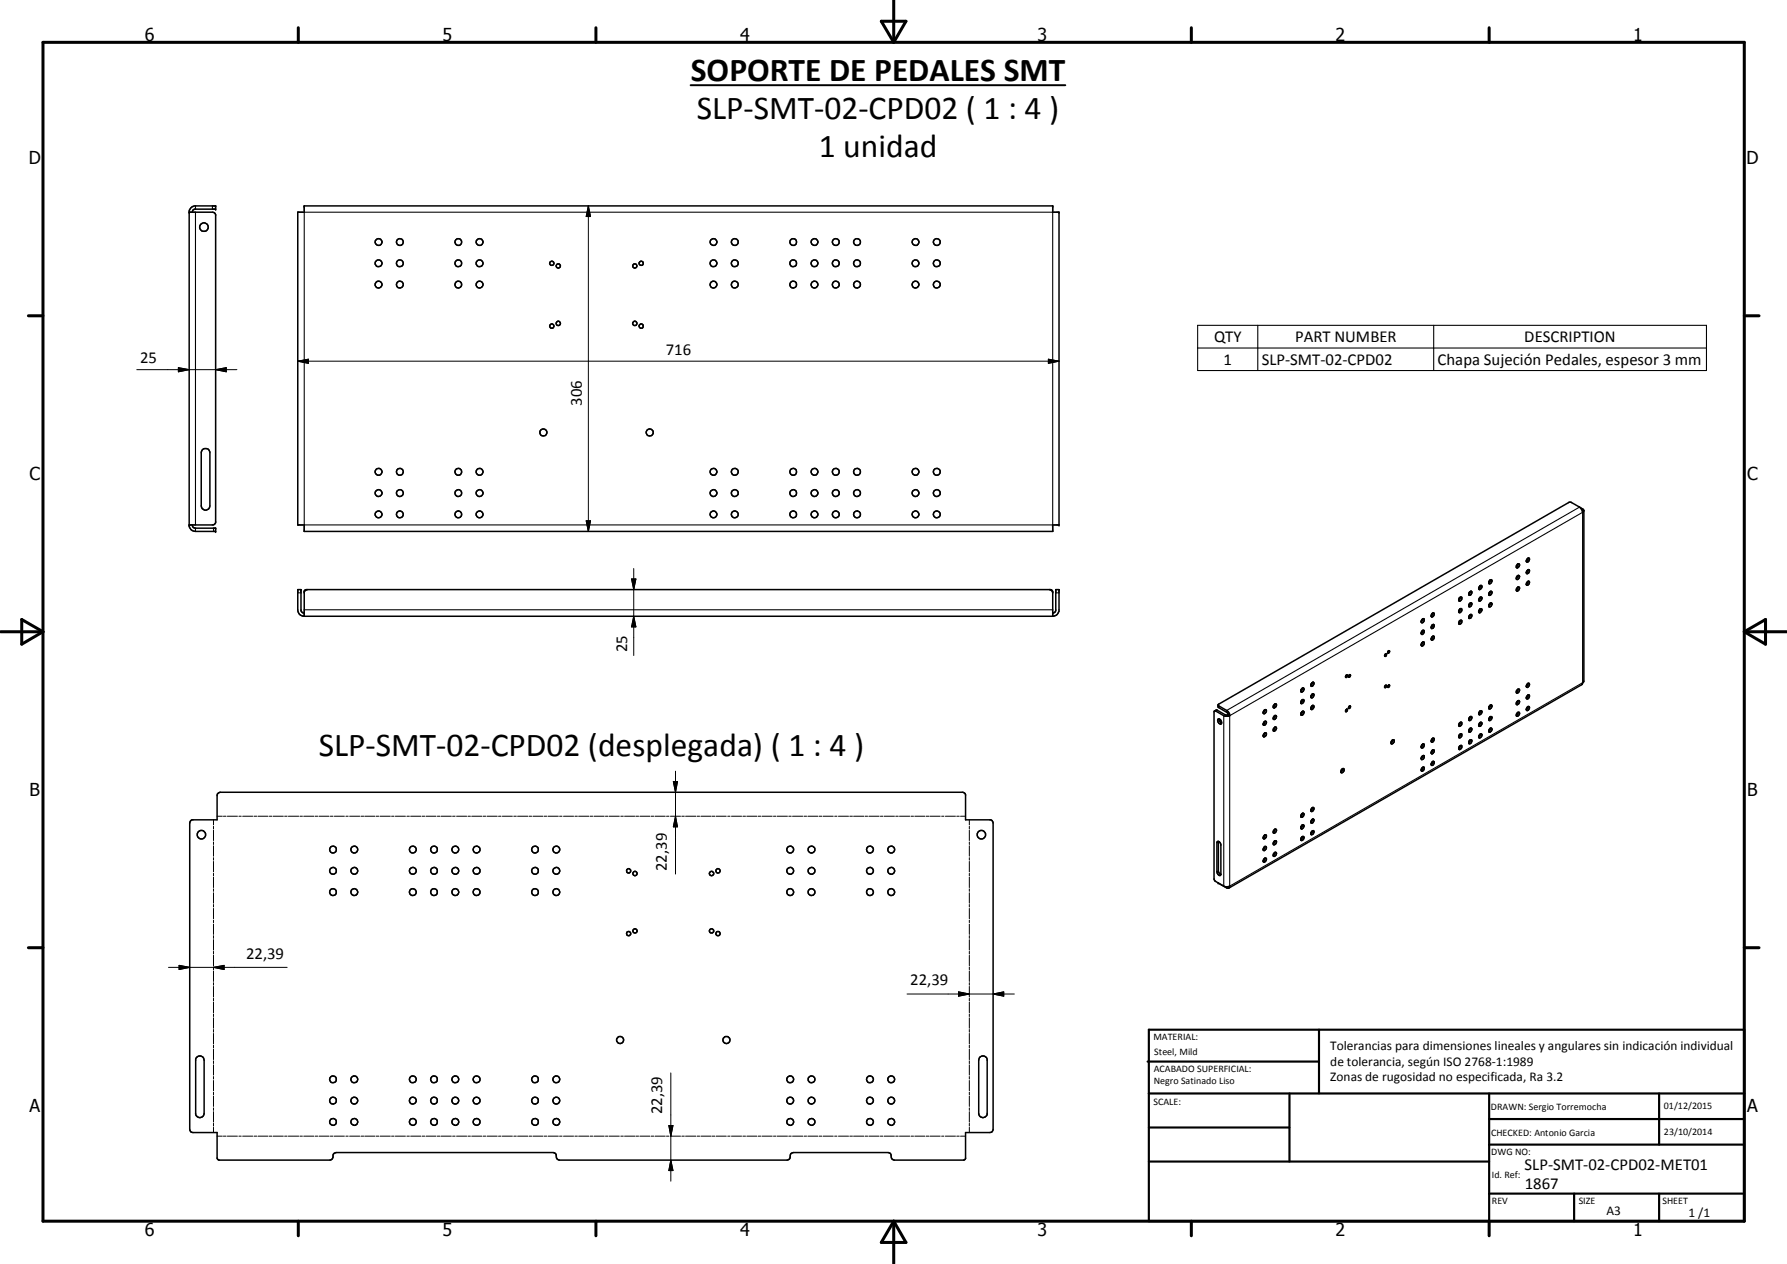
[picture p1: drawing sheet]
<svg xmlns="http://www.w3.org/2000/svg" width="420mm" height="297mm" viewBox="0 0 420 297" stroke-linecap="round" stroke-linejoin="round" font-family="sans-serif">
<g fill="none" stroke="#000" stroke-width=".35">
<path d="M44.5 49.9h5.4l.4 .1 .4 .4v72.4l-.5 .6h-5.7M45.2 49.9l.2-.6 .4-.2h4.9v-.7h-5l-.8 .4-.4 .8v74.1a1.49 1.49 0 0 0 1.5 1.2h4.7v-.8h-4.7l-.6-.2-.2-.5M70 49.9h1.5v-1.5h176v1.5h1.5v73.5h-1.5v1.5h-176v-1.5h-1.5zM47.6 105.7a1.03 1.03 0 0 1 1.1-.2 1.03 1.03 0 0 1 .6 .9v12.5a1.02 1.02 0 0 1-1 1 1.02 1.02 0 0 1-1-1v-12.5zM371.4 119.2l1 .7v40.2l-.3 .6-83.2 48M72.3 138.6l-.6 .2-.2 .3M246.7 138.6l.6 .2 .2 .5M345.5 139.2l.4-.3a.54 .54 0 0 1 .1 .7 .54 .54 0 0 1-.6 .3zM345.7 139l-.4 .7M347.9 137.7a.37 .37 0 0 1 .6 .2 .37 .37 0 0 1-.3 .5l-.3 .2-.2-.2zM348.1 137.6l-.4 .7M350.3 136.3l.4-.1a.52 .52 0 0 1 0 .7 .52 .52 0 0 1-.7 .1z"/>
<path d="M350.3 139.1a.34 .34 0 0 1 .5 0 .34 .34 0 0 1-.1 .5l-.3 .3h-.3v-.6zM350.4 136.3l-.4 .6M350.4 139l-.4 .7M356.7 135.4l.5-.1a.61 .61 0 0 1-.6 .8zM356.8 132.6l.4-.1a.6 .6 0 0 1-.1 .6 .6 .6 0 0 1-.5 .3l-.1-.4zM356.8 138a.34 .34 0 0 1 .5 .1 .34 .34 0 0 1-.1 .5l-.3 .3h-.3l-.1-.4zM356.9 135.3l-.4 .6M356.9 132.5l-.1 .4-.3 .3M356.9 138l-.1 .4-.3 .3M359.1 134l.3-.1a.54 .54 0 0 1 .1 .6 .54 .54 0 0 1-.6 .3l-.1-.3zM359.3 136.6l-.1 .4-.4 .3M359.3 136.6l-.5 .7"/>
<path d="M359.3 136.6h.1a.5 .5 0 0 1 .1 .6 .5 .5 0 0 1-.6 .2l-.1-.1M359.3 131.2l.1-.1 .2 .2-.2 .7-.5 .1-.1-.3M359.3 131.2l-.1 .4-.4 .3M359.3 133.9l-.1 .4-.4 .3M359.3 131.2l-.5 .6M372.4 120.1l-.3 .3-.2-.6-.5-.6-2-1.2h-.5l-82.4 47.5v.4l2.2 1.3 .4 1M71.5 144.8v-5.9l.5-.3h175l.3 .1 .2 .4v5.7M71.5 144.1l-.3-.1-.4-.5v-4.9h-.8v4.7a1.45 1.45 0 0 0 1.5 1.5M71.5 144.8h176M247.5 144.1l.6-.3 .1-.3v-4.9h.8v5a1.51 1.51 0 0 1-1.5 1.2M316.5 158.7l.1-.1a.28 .28 0 0 1 .2 .4 .28 .28 0 0 1-.4 .1zM317.1 159.1h.1"/>
<path d="M317.2 158.6l.2-.1a.33 .33 0 0 1 .1 .4 .33 .33 0 0 1-.4 .2zM325.7 153.7l.3 .1-.1 .3-.2 .2-.2-.2zM326.5 152.9h.1a.27 .27 0 0 1 .1 .4 .27 .27 0 0 1-.4 0zM334.3 145.6l.4-.2 .1 .1v.4a.38 .38 0 0 1-.2 .4 .38 .38 0 0 1-.5-.2zM334.3 151l.4-.2 .1 .1v.4a.38 .38 0 0 1-.2 .5 .38 .38 0 0 1-.5-.2zM334.3 148.3l.2-.2 .3 .1v.4l-.3 .4a.36 .36 0 0 1-.4-.2 .36 .36 0 0 1 .2-.5zM334.5 145.4l-.1 .4-.3 .3M334.5 148.1l-.1 .4-.3 .3M334.5 150.9l-.4 .7M336.6 147l.4-.3 .2 .2-.2 .7-.2 .1-.3-.1zM336.6 149.7l.4-.2a.54 .54 0 0 1 .1 .6 .54 .54 0 0 1-.5 .3zM336.8 144.1l.2-.1a.5 .5 0 0 1 .1 .7 .5 .5 0 0 1-.6 .2z"/>
<path d="M336.9 149.5l-.4 .7M336.9 144.1l-.4 .7M336.9 146.8l-.4 .7M343.1 143.3l.4-.3 .2 .1a.66 .66 0 0 1-.6 .9l-.1-.2zM343.1 140.5l.4-.2 .2 .1a.72 .72 0 0 1-.5 .9l-.2-.2zM343.1 146l.4-.2h.2l-.1 .6-.5 .3-.1-.1zM343.4 143l-.4 .8M343.4 140.3l-.4 .7M343.4 145.8l-.4 .7M345.5 141.9l.4-.3a.5 .5 0 0 1 .1 .7 .5 .5 0 0 1-.7 .2zM345.5 144.7l.2-.3a.47 .47 0 0 1 .4 .5 .47 .47 0 0 1-.5 .4l-.3-.1zM345.7 144.4l-.4 .7"/>
<path d="M345.7 141.7l-.4 .7M347.9 143.1l.4-.1a.64 .64 0 0 1-.5 1l-.1-.4zM347.9 140.4h.5a.57 .57 0 0 1-.1 .6 .57 .57 0 0 1-.6 .1zM348.1 143l-.1 .5-.3 .3M348.1 140.3l-.1 .5-.3 .2M350.3 141.8a.34 .34 0 0 1 .5 0 .34 .34 0 0 1-.1 .5l-.6 .3v-.5zM350.4 141.7l-.4 .7M285.6 167l2.3 1.3 1.2-.1M286.4 165.7l.1 .5 2 1.2 .2 .6M286.4 169h.1a.74 .74 0 0 1 .6 .4 .74 .74 0 0 1-.1 .8 .87 .87 0 0 1-.6-1.2zM286.7 169l.1 .5 .4 .4M288.7 168h-.6l-2.1-1.2-.6 .5v39.2l.3 .6 2 1.1 .6 .2 .8-.2v.3l-.4 .2h-.3l-2-1.2"/>
<path d="M288.7 168l.4 .2M297.3 169.6a.34 .34 0 0 1 .5 0 .34 .34 0 0 1-.2 .5l-.5 .3-.1-.3zM297.3 172.3l.2-.1a.48 .48 0 0 1 .2 .7 .48 .48 0 0 1-.7 .1zM297.3 166.9l.4-.1a.57 .57 0 0 1-.1 .7 .57 .57 0 0 1-.6 .1zM297.4 166.8l-.4 .7M297.4 169.5l-.4 .7M297.4 172.3l-.4 .6M299.6 165.5l.4-.1a.55 .55 0 0 1 0 .7 .55 .55 0 0 1-.6 .1zM299.6 168.2l.4-.1a.6 .6 0 0 1 0 .7 .6 .6 0 0 1-.6 .2v-.5zM299.6 171l.4-.1a.56 .56 0 0 1 0 .6 .56 .56 0 0 1-.6 .2zM299.8 170.9l-.4 .7M299.8 165.4l-.4 .7"/>
<path d="M299.8 168.1l-.4 .8M306.1 167.3l.3-.2a.48 .48 0 0 1 .1 .7 .48 .48 0 0 1-.7 .1zM306.1 164.5l.4-.1a.53 .53 0 0 1 0 .7 .53 .53 0 0 1-.7 .1zM306.1 161.8l.4-.1a.52 .52 0 0 1 0 .6 .52 .52 0 0 1-.7 .2zM306.2 164.4l-.1 .4-.3 .3M306.2 161.7l-.4 .7M306.2 167.2l-.4 .7M308.2 166.6l.1 .1M308.6 163.1a.47 .47 0 0 1 .4 .5 .47 .47 0 0 1-.5 .4l-.3-.3M308.6 165.8l-.3 .4-.1 .4M308.6 165.8h.2a.56 .56 0 0 1 0 .6 .56 .56 0 0 1-.5 .3M308.6 160.4a.39 .39 0 0 1 .4 .3 .39 .39 0 0 1-.3 .4l-.3 .2-.2-.3"/>
<path d="M308.6 165.8l-.4 .7M308.6 160.4l-.4 .6M308.6 163.1l-.4 .6M316.4 166.8l.3-.2a.38 .38 0 0 1 .1 .4 .38 .38 0 0 1-.4 .3zM317.1 166.5h.1M317.2 166l.1-.1a.28 .28 0 0 1 .2 .4 .28 .28 0 0 1-.4 .1zM325.7 161.1l.3-.1a.3 .3 0 0 1-.1 .4 .3 .3 0 0 1-.4 .1zM327.3 173.9l.3-.1a.55 .55 0 0 1 .1 .7 .55 .55 0 0 1-.6 .3v-.4zM327.5 173.9l-.4 .7M334.3 175l.5-.2a.64 .64 0 0 1-.3 .9l-.3 .1zM334.3 177.8l.4-.3 .1 .1-.1 .8-.4 .1-.2-.3zM334.5 174.9l-.4 .7"/>
<path d="M334.5 177.6l-.4 .7M336.6 173.7l.3-.2a.47 .47 0 0 1 .3 .5 .47 .47 0 0 1-.4 .4l-.3-.1zM336.6 176.4l.5-.2a.54 .54 0 0 1 0 .6 .54 .54 0 0 1-.6 .2zM336.6 179.2l.3-.3a.47 .47 0 0 1 .3 .6 .47 .47 0 0 1-.4 .4l-.3-.2zM336.9 173.5l-.2 .5-.2 .2M336.9 176.2l-.4 .7M336.9 178.9l-.4 .7M343.1 172.7l.3-.2h.3v.5l-.5 .4-.2-.1zM343.1 170l.4-.3 .2 .1a.72 .72 0 0 1-.5 .9l-.2-.1zM343.1 175.4l.4-.2 .2 .1a.72 .72 0 0 1-.6 .8l-.1-.1zM343.4 175.2l-.4 .7M343.4 169.8l-.2 .5-.2 .1"/>
<path d="M343.4 172.5l-.4 .7M345.5 174l.4-.2a.5 .5 0 0 1 .1 .7 .5 .5 0 0 1-.7 .2zM345.5 168.6l.2-.2a.47 .47 0 0 1 .4 .5 .47 .47 0 0 1-.5 .4l-.3-.1zM345.5 171.3l.2-.2a.5 .5 0 0 1 .4 .6 .5 .5 0 0 1-.6 .4l-.2-.2zM345.7 168.4l-.4 .7M345.7 171.1l-.4 .7M345.7 173.9l-.4 .6M347.9 167.1l.4-.1a.53 .53 0 0 1 0 .7 .53 .53 0 0 1-.6 .2zM347.9 169.8a.34 .34 0 0 1 .5 .1 .34 .34 0 0 1-.1 .5l-.5 .3-.1-.4zM347.9 172.6l.3-.1a.48 .48 0 0 1 .1 .6 .48 .48 0 0 1-.6 .2zM348.1 172.5l-.4 .7M348.1 167l-.4 .8"/>
<path d="M348.1 169.8l-.4 .7M350.2 171.3l.5-.2a.6 .6 0 0 1 0 .6 .6 .6 0 0 1-.6 .3zM350.3 165.8l.4-.1a.56 .56 0 0 1 0 .6 .56 .56 0 0 1-.7 .2zM350.3 168.5l.4-.1a.61 .61 0 0 1-.6 .9l-.1-.4zM350.4 165.7l-.1 .4-.3 .3M350.4 168.4l-.1 .4-.3 .3M350.4 171.1l-.1 .4-.3 .3M356.7 167.6l.5-.2a.6 .6 0 0 1-.1 .6 .6 .6 0 0 1-.5 .3zM356.8 164.8l.4-.2a.55 .55 0 0 1 0 .7 .55 .55 0 0 1-.7 .2zM356.8 162.1l.2-.2a.49 .49 0 0 1 .3 .6 .49 .49 0 0 1-.5 .4l-.3-.2zM356.9 167.4l-.4 .7M356.9 162l-.4 .6"/>
<path d="M356.9 164.7l-.1 .4-.3 .3M359.1 166.1l.2-.1a.47 .47 0 0 1 .3 .6 .47 .47 0 0 1-.5 .4l-.3-.3zM359.3 160.6h.2a.54 .54 0 0 1 0 .6 .54 .54 0 0 1-.6 .2l-.1-.1M359.3 163.3a.47 .47 0 0 1 .3 .5 .47 .47 0 0 1-.5 .5l-.3-.3M359.3 160.6l-.1 .4-.4 .3M359.3 163.3l-.1 .4-.4 .3M359.3 166l-.1 .5-.4 .3M359.3 163.3l-.5 .7M359.3 160.6l-.5 .7M44.8 192.9l.4-.2h5.8v-5.8l.3-.5 .5-.2h174.7l.5 .5v6h5.9l.4 .2 .2 .5v72l-.2 .5-.6 .2h-5.7v6.1l-.3 .4h-16.4a.93 .93 0 0 1-.8-1.2l-.2-.3-.5-.3h-22.2a1.17 1.17 0 0 0-.9 1.4l-.6 .4h-53.5a.93 .93 0 0 1-.8-1.2l-.2-.3-.5-.3h-51l-.6 .3-.3 1.1-.7 .4h-25.9l-.3-.1-.3-.4v-6h-5.6l-.6-.2-.2-.5v-72zM286.2 197.8h.5l.4 .6v7.1a.54 .54 0 0 1-.7 .1 .54 .54 0 0 1-.2-.6zM286.5 197.7v6.9v.4l.6 .5"/>
<path d="M297.2 199.1l.2-.2 .3 .1a.59 .59 0 0 1-.7 .8zM297.3 196.3h.4a.57 .57 0 0 1-.1 .6 .57 .57 0 0 1-.6 .1zM297.4 196.2l-.1 .4-.3 .3M297.4 198.9l-.1 .4-.3 .3M299.6 194.9a.34 .34 0 0 1 .5 .1 .34 .34 0 0 1-.1 .5l-.2 .2h-.4v-.3zM299.6 197.7l.3-.1a.49 .49 0 0 1 .2 .5 .49 .49 0 0 1-.5 .4l-.2-.1zM299.8 194.9l-.4 .7M299.8 197.6l-.4 .7M306 196.8l.5-.2a.53 .53 0 0 1 0 .6 .53 .53 0 0 1-.7 .2zM306.1 191.2l.4-.1a.61 .61 0 0 1-.6 .9l-.1-.4zM306.1 193.9l.4-.1a.61 .61 0 0 1-.6 .9l-.1-.3zM306.2 196.6l-.4 .7"/>
<path d="M306.2 191.1l-.1 .5-.3 .2M306.2 193.8l-.1 .5-.3 .3M308.5 192.6l.3-.1 .1 .3-.2 .5-.4 .1-.1-.2zM308.5 189.9l.2-.2a.5 .5 0 0 1 .1 .7 .5 .5 0 0 1-.6 .2zM308.5 195.3l.2-.1a.54 .54 0 0 1 .1 .6 .54 .54 0 0 1-.5 .3l-.1-.2zM308.6 189.8l-.4 .7M308.6 192.5l-.4 .7M308.6 195.2l-.4 .7M315.5 180.7l.3-.1 .2 .1a.72 .72 0 0 1-.6 .9l-.2-.2zM315.7 180.6l-.2 .6-.3 .2M334.3 180.5l.4-.2h.1a.76 .76 0 0 1-.4 .9l-.3-.2zM334.5 180.3l-.1 .4-.3 .3"/>
<path d="M297.3 201.8l.4-.1a.57 .57 0 0 1-.1 .6 .57 .57 0 0 1-.6 .2zM297.4 201.7l-.4 .7M299.6 200.4l.4-.1a.53 .53 0 0 1 0 .7 .53 .53 0 0 1-.6 .1zM299.8 200.3l-.4 .7M46.3 248.5a1.01 1.01 0 0 1 1.1-.3 1.01 1.01 0 0 1 .6 1v12.5a1.02 1.02 0 0 1-.9 .9 1.02 1.02 0 0 1-1.1-.7v-13zM230.4 248.5a1.04 1.04 0 0 1 1.7 .4v13a1.01 1.01 0 0 1-1.1 .7 1.01 1.01 0 0 1-.9-.9v-12.5z"/>
<circle cx="48" cy="53.4" r="1"/>
<circle cx="89" cy="56.9" r=".82"/>
<circle cx="94" cy="56.9" r=".8"/>
<circle cx="107.8" cy="56.9" r=".79"/>
<circle cx="112.7" cy="56.9" r=".82"/>
<circle cx="167.8" cy="56.9" r=".79"/>
<circle cx="172.8" cy="56.9" r=".8"/>
<circle cx="186.5" cy="56.9" r=".79"/>
<circle cx="191.5" cy="56.9" r=".79"/>
<circle cx="196.5" cy="56.9" r=".8"/>
<circle cx="201.5" cy="56.9" r=".8"/>
<circle cx="215.3" cy="56.9" r=".79"/>
<circle cx="220.3" cy="56.9" r=".8"/>
<circle cx="89" cy="61.9" r=".81"/>
<circle cx="89" cy="66.9" r=".81"/>
<circle cx="94" cy="61.9" r=".81"/>
<circle cx="94" cy="66.9" r=".8"/>
<circle cx="107.7" cy="66.9" r=".79"/>
<circle cx="107.8" cy="61.9" r=".78"/>
<circle cx="112.7" cy="61.9" r=".81"/>
<circle cx="112.8" cy="66.9" r=".81"/>
<circle cx="129.7" cy="76.6" r=".51"/>
<circle cx="129.7" cy="61.9" r=".5"/>
<circle cx="131.3" cy="76" r=".5"/>
<circle cx="131.3" cy="62.5" r=".49"/>
<circle cx="149.3" cy="62.5" r=".49"/>
<circle cx="149.3" cy="76" r=".51"/>
<circle cx="150.8" cy="76.6" r=".51"/>
<circle cx="150.8" cy="61.9" r=".5"/>
<circle cx="167.7" cy="66.9" r=".8"/>
<circle cx="167.8" cy="61.9" r=".8"/>
<circle cx="172.8" cy="66.9" r=".81"/>
<circle cx="172.8" cy="61.9" r=".8"/>
<circle cx="186.5" cy="66.9" r=".79"/>
<circle cx="186.5" cy="61.9" r=".79"/>
<circle cx="191.5" cy="66.9" r=".8"/>
<circle cx="191.5" cy="61.9" r=".8"/>
<circle cx="196.5" cy="61.9" r=".8"/>
<circle cx="196.5" cy="66.9" r=".81"/>
<circle cx="201.5" cy="66.9" r=".81"/>
<circle cx="201.5" cy="61.9" r=".8"/>
<circle cx="215.2" cy="66.9" r=".8"/>
<circle cx="215.3" cy="61.9" r=".8"/>
<circle cx="220.3" cy="66.9" r=".81"/>
<circle cx="220.3" cy="61.9" r=".8"/>
<circle cx="89" cy="110.9" r=".81"/>
<circle cx="89" cy="115.9" r=".81"/>
<circle cx="94" cy="110.9" r=".81"/>
<circle cx="94" cy="115.9" r=".8"/>
<circle cx="107.7" cy="110.9" r=".79"/>
<circle cx="107.8" cy="115.9" r=".79"/>
<circle cx="112.7" cy="110.9" r=".81"/>
<circle cx="112.7" cy="115.9" r=".81"/>
<circle cx="127.7" cy="101.6" r=".84"/>
<circle cx="152.8" cy="101.6" r=".83"/>
<circle cx="167.8" cy="110.9" r=".81"/>
<circle cx="167.8" cy="115.9" r=".8"/>
<circle cx="172.8" cy="110.9" r=".81"/>
<circle cx="172.8" cy="115.9" r=".8"/>
<circle cx="186.5" cy="110.9" r=".79"/>
<circle cx="186.5" cy="115.9" r=".79"/>
<circle cx="191.5" cy="110.9" r=".81"/>
<circle cx="191.5" cy="115.9" r=".8"/>
<circle cx="196.5" cy="110.9" r=".81"/>
<circle cx="196.5" cy="115.9" r=".8"/>
<circle cx="201.5" cy="110.9" r=".81"/>
<circle cx="201.5" cy="115.9" r=".8"/>
<circle cx="215.3" cy="110.9" r=".81"/>
<circle cx="215.3" cy="115.9" r=".8"/>
<circle cx="220.3" cy="110.9" r=".81"/>
<circle cx="220.3" cy="115.9" r=".8"/>
<circle cx="89" cy="120.9" r=".8"/>
<circle cx="94" cy="120.9" r=".81"/>
<circle cx="107.7" cy="120.9" r=".79"/>
<circle cx="112.7" cy="120.9" r=".81"/>
<circle cx="167.7" cy="120.9" r=".8"/>
<circle cx="172.8" cy="120.9" r=".81"/>
<circle cx="186.5" cy="120.9" r=".79"/>
<circle cx="191.5" cy="120.9" r=".79"/>
<circle cx="196.5" cy="120.9" r=".8"/>
<circle cx="201.5" cy="120.9" r=".8"/>
<circle cx="215.3" cy="120.9" r=".8"/>
<circle cx="220.3" cy="120.9" r=".81"/>
<circle cx="326.5" cy="161.3" r=".25"/>
<circle cx="47.4" cy="196.2" r="1"/>
<circle cx="78.3" cy="199.7" r=".8"/>
<circle cx="83.3" cy="199.6" r=".81"/>
<circle cx="97.1" cy="199.6" r=".81"/>
<circle cx="102.1" cy="199.6" r=".81"/>
<circle cx="107.1" cy="199.6" r=".81"/>
<circle cx="112" cy="199.6" r=".81"/>
<circle cx="125.8" cy="199.7" r=".8"/>
<circle cx="130.8" cy="199.6" r=".8"/>
<circle cx="185.8" cy="199.6" r=".81"/>
<circle cx="190.8" cy="199.6" r=".8"/>
<circle cx="204.5" cy="199.6" r=".79"/>
<circle cx="209.6" cy="199.6" r=".8"/>
<circle cx="230.7" cy="196.2" r="1"/>
<circle cx="78.3" cy="204.7" r=".79"/>
<circle cx="78.3" cy="209.6" r=".8"/>
<circle cx="83.3" cy="209.6" r=".81"/>
<circle cx="83.3" cy="204.6" r=".8"/>
<circle cx="97.1" cy="209.6" r=".81"/>
<circle cx="97.1" cy="204.6" r=".79"/>
<circle cx="102" cy="204.7" r=".79"/>
<circle cx="102" cy="209.6" r=".8"/>
<circle cx="107" cy="209.6" r=".81"/>
<circle cx="107.1" cy="204.6" r=".8"/>
<circle cx="112.1" cy="209.7" r=".8"/>
<circle cx="112.1" cy="204.6" r=".79"/>
<circle cx="125.8" cy="209.7" r=".79"/>
<circle cx="125.8" cy="204.7" r=".79"/>
<circle cx="130.8" cy="209.6" r=".81"/>
<circle cx="130.8" cy="204.6" r=".8"/>
<circle cx="147.8" cy="219.4" r=".51"/>
<circle cx="147.8" cy="204.7" r=".5"/>
<circle cx="149.3" cy="205.3" r=".51"/>
<circle cx="149.3" cy="218.8" r=".5"/>
<circle cx="167.3" cy="218.8" r=".49"/>
<circle cx="167.3" cy="205.3" r=".52"/>
<circle cx="168.8" cy="204.6" r=".51"/>
<circle cx="168.8" cy="219.4" r=".5"/>
<circle cx="185.8" cy="209.6" r=".81"/>
<circle cx="185.8" cy="204.6" r=".8"/>
<circle cx="190.8" cy="209.6" r=".81"/>
<circle cx="190.8" cy="204.6" r=".8"/>
<circle cx="204.5" cy="204.6" r=".79"/>
<circle cx="204.5" cy="209.6" r=".8"/>
<circle cx="209.5" cy="209.6" r=".81"/>
<circle cx="209.5" cy="204.6" r=".81"/>
<circle cx="78.3" cy="258.6" r=".8"/>
<circle cx="78.3" cy="253.6" r=".79"/>
<circle cx="83.3" cy="253.7" r=".81"/>
<circle cx="83.3" cy="258.6" r=".8"/>
<circle cx="97.1" cy="258.7" r=".81"/>
<circle cx="97.1" cy="253.7" r=".81"/>
<circle cx="102" cy="258.6" r=".8"/>
<circle cx="102" cy="253.6" r=".79"/>
<circle cx="107.1" cy="258.6" r=".8"/>
<circle cx="107.1" cy="253.7" r=".81"/>
<circle cx="112" cy="258.7" r=".81"/>
<circle cx="112.1" cy="253.6" r=".8"/>
<circle cx="125.8" cy="258.6" r=".8"/>
<circle cx="125.8" cy="253.7" r=".79"/>
<circle cx="130.8" cy="253.6" r=".8"/>
<circle cx="130.8" cy="258.6" r=".8"/>
<circle cx="145.8" cy="244.4" r=".83"/>
<circle cx="170.8" cy="244.4" r=".83"/>
<circle cx="185.8" cy="258.6" r=".8"/>
<circle cx="185.8" cy="253.6" r=".81"/>
<circle cx="190.8" cy="253.6" r=".8"/>
<circle cx="190.8" cy="258.6" r=".8"/>
<circle cx="204.5" cy="253.7" r=".81"/>
<circle cx="204.6" cy="258.6" r=".8"/>
<circle cx="209.5" cy="258.6" r=".8"/>
<circle cx="209.5" cy="253.7" r=".81"/>
<circle cx="78.3" cy="263.6" r=".78"/>
<circle cx="83.3" cy="263.7" r=".8"/>
<circle cx="97.1" cy="263.6" r=".8"/>
<circle cx="102.1" cy="263.7" r=".8"/>
<circle cx="107.1" cy="263.6" r=".79"/>
<circle cx="112.1" cy="263.7" r=".8"/>
<circle cx="125.8" cy="263.6" r=".78"/>
<circle cx="130.8" cy="263.7" r=".8"/>
<circle cx="185.8" cy="263.6" r=".79"/>
<circle cx="190.8" cy="263.7" r=".81"/>
<circle cx="204.5" cy="263.7" r=".79"/>
<circle cx="209.6" cy="263.7" r=".8"/>
</g>
<g fill="none" stroke="#000" stroke-width=".25">
<path d="M46 48.4v.7M46 49.9v73.5M49.9 48.4v.7M71.5 49.9h176v73.5h-176zM281.6 76.5h119.6v10.6h-119.6zM295.7 76.5v10.6M337.1 76.5v10.6M281.6 81.8h119.6M371.4 119.2l-83 47.8v.4M46 124.1v.8M50.2 124.1v.8M70 139.3h.8"/>
<path d="M248.2 139.3h.8M71.5 143.3h176M286.2 166.9l-.4 .2M286.5 165.9v.4M287.7 168.2v40M289.1 168.2l83-47.8v40l-83 47.8zM286.5 197.9l-.4 .1M286.4 207.5h.1M286.5 204.6l-.4 .3M288.4 208.4v.3"/>
</g>
<g fill="#000">
<circle cx="44.5" cy="49.9" r=".18"/>
<circle cx="50.7" cy="48.4" r=".18"/>
<circle cx="50.7" cy="49.1" r=".18"/>
<circle cx="71.5" cy="48.4" r=".18"/>
<circle cx="247.5" cy="48.4" r=".18"/>
<circle cx="249" cy="49.9" r=".18"/>
<circle cx="44.5" cy="123.4" r=".18"/>
<circle cx="50.7" cy="124.1" r=".18"/>
<circle cx="50.7" cy="124.9" r=".18"/>
<circle cx="249" cy="123.4" r=".18"/>
</g>
<path d="M162.4 20h88.1" fill="none" stroke="#000" stroke-width=".46"/>
<g fill="none" stroke="#000" stroke-width=".24">
<path d="M138.3 48.4l.5 2.5h-1zM138.3 48.4v76.5M32.2 86.9h23.5M41.9 86.4l2.6 .5-2.6 .5zM50.7 86.9l2.5-.5v1zM70 84.9l2.5-.5v1zM70 84.9h179M246.5 84.4l2.5 .5-2.5 .5zM137.8 122.4h1l-.5 2.5zM148.5 136.1h1l-.5 2.5zM149 133.6v20.5M149 144.8l.5 2.5h-1z"/>
<path d="M50.2 192.7v1.1M50.2 194.2v.6M50.2 195.1v2.4M50.2 197.9v.6M50.2 198.8v2.4M51 191.8h1.3M52.5 191.8h.7M53.5 191.8h2.3M56.2 191.8h.5M57.1 191.8h2.3M59.7 191.8h.7M60.7 191.8h2.3"/>
<path d="M63.3 191.8h.6M64.2 191.8h2.4M66.9 191.8h.6M67.8 191.8h2.4M70.5 191.8h.6M71.4 191.8h2.4M74.1 191.8h.6M75 191.8h2.4M77.7 191.8h.6M78.6 191.8h2.4M81.3 191.8h.6M82.2 191.8h2.4"/>
<path d="M84.9 191.8h.6M85.8 191.8h2.4M88.5 191.8h.6M89.4 191.8h2.4M92.1 191.8h.6M93 191.8h2.3M95.7 191.8h.6M96.6 191.8h2.4M99.3 191.8h.6M100.1 191.8h2.4M102.8 191.8h.7M103.7 191.8h2.4"/>
<path d="M106.4 191.8h.6M107.3 191.8h2.4M110 191.8h.6M110.9 191.8h2.4M113.6 191.8h.6M114.5 191.8h2.4M117.2 191.8h.6M118.1 191.8h2.4M120.8 191.8h.6M121.7 191.8h2.4M124.4 191.8h.6M125.3 191.8h2.4"/>
<path d="M128 191.8h.6M128.9 191.8h2.4M131.6 191.8h.6M132.5 191.8h2.4M135.2 191.8h.6M136 191.8h2.5M138.8 191.8h.5M139.6 191.8h2.5M142.4 191.8h.5M143.2 191.8h2.4M146 191.8h.5M146.8 191.8h2.5"/>
<path d="M149.5 191.8h.6M150.4 191.8h2.4M153.1 191.8h.6M154 191.8h2.4M156.7 191.8h.6M157.6 191.8h2.4M158.3 183.7h1l-.5 2.5zM158.8 191.8l.5 2.5h-1zM158.8 181.2v24.2M160.3 191.8h.6M161.2 191.8h2.4M163.9 191.8h.6"/>
<path d="M164.8 191.8h2.4M167.5 191.8h.6M168.4 191.8h2.4M171.1 191.8h.6M172 191.8h2.4M174.7 191.8h.6M175.6 191.8h2.4M178.3 191.8h.5M179.1 191.8h2.5M181.9 191.8h.5M182.7 191.8h2.5M185.5 191.8h.5"/>
<path d="M186.3 191.8h2.5M189 191.8h.6M189.9 191.8h2.4M192.6 191.8h.6M193.5 191.8h2.4M196.2 191.8h.6M197.1 191.8h2.4M199.8 191.8h.6M200.7 191.8h2.4M203.4 191.8h.6M204.3 191.8h2.4M207 191.8h.6"/>
<path d="M207.9 191.8h2.4M210.6 191.8h.6M211.5 191.8h2.4M214.2 191.8h.6M215.1 191.8h2.4M217.8 191.8h.6M218.6 191.8h2.5M221.4 191.8h.5M222.3 191.8h2.4M224.9 191.8h.6M225.8 191.8h1.2M227.9 192.7v1.1"/>
<path d="M227.9 194.2v.6M227.9 195.1v2.4M227.9 197.9v.6M227.9 198.8v2.4M50.2 201.5v.6M50.2 202.4v2.5M50.2 205.2v.6M50.2 206.1v2.5M50.2 208.9v.6M50.2 209.8v2.5M50.2 212.6v.5M50.2 213.5v2.4"/>
<path d="M50.2 216.2v.6M50.2 217.2v2.4M50.2 219.9v.6M227.9 201.5v.6M227.9 202.4v2.5M227.9 205.2v.6M227.9 206.1v2.5M227.9 208.9v.6M227.9 209.8v2.5M227.9 212.6v.5M227.9 213.5v2.4M227.9 216.2v.6"/>
<path d="M227.9 217.2v2.4M227.9 219.9v.6M39.6 227.3h27.9M42.1 226.9l2.5 .4-2.5 .5zM50.2 227.3l2.5-.4v.9zM50.2 220.8v2.5M50.2 223.6v.6M50.2 224.5v2.4M50.2 227.2v.7M50.2 228.2v2.4M50.2 230.9v.6M50.2 231.8v2.5"/>
<path d="M50.2 234.6v.6M50.2 235.5v2.5M50.2 238.3v.6M50.2 239.2v2.4M213.3 233.6h25.2M225.4 233.1l2.5 .5-2.5 .5zM227.9 220.8v2.5M227.9 223.6v.6M227.9 224.5v2.4M227.9 227.2v.7M227.9 228.2v2.4M227.9 230.9v.6"/>
<path d="M227.9 231.8v2.5M227.9 234.6v.6M227.9 235.5v2.5M227.9 238.3v.6M227.9 239.2v2.4M233.5 233.6l2.5-.5v1zM50.2 241.9v.7M50.2 242.9v2.4M50.2 245.6v.7M50.2 246.5v2.5M50.2 249.3v.6M50.2 250.2v2.4"/>
<path d="M50.2 253v.6M50.2 253.9v2.4M50.2 256.7v.6M50.2 257.6v2.4M157.7 252.1v25.5M227.9 241.9v.7M227.9 242.9v2.4M227.9 245.6v.7M227.9 246.5v2.5M227.9 249.3v.6M227.9 250.2v2.4M227.9 253v.6"/>
<path d="M227.9 253.9v2.4M227.9 256.7v.6M227.9 257.6v2.4M50.2 260.3v.6M50.2 261.2v2.5M50.2 264v.6M50.2 264.9v1.2M51 267h1.3M52.5 267h.7M53.5 267h2.3M56.2 267h.5M57.1 267h2.3"/>
<path d="M59.7 267h.7M60.7 267h2.3M63.3 267h.6M64.2 267h2.4M66.9 267h.6M67.8 267h2.4M70.5 267h.6M71.4 267h2.4M74.1 267h.6M75 267h2.4M77.7 267h.6M78.6 267h2.4"/>
<path d="M81.3 267h.6M82.2 267h2.4M84.9 267h.6M85.8 267h2.4M88.5 267h.6M89.4 267h2.4M92.1 267h.6M93 267h2.3M95.7 267h.6M96.6 267h2.4M99.3 267h.6M100.1 267h2.4"/>
<path d="M102.8 267h.7M103.7 267h2.4M106.4 267h.6M107.3 267h2.4M110 267h.6M110.9 267h2.4M113.6 267h.6M114.5 267h2.4M117.2 267h.6M118.1 267h2.4M120.8 267h.6M121.7 267h2.4"/>
<path d="M124.4 267h.6M125.3 267h2.4M128 267h.6M128.9 267h2.4M131.6 267h.6M132.5 267h2.4M135.2 267h.6M136 267h2.5M138.8 267h.5M139.6 267h2.5M142.4 267h.5M143.2 267h2.4"/>
<path d="M146 267h.5M146.8 267h2.5M149.5 267h.6M150.4 267h2.4M153.1 267h.6M154 267h2.4M156.7 267h.6M157.3 264.5h.9l-.5 2.5zM157.6 267h2.4M157.7 272.6l.5 2.5h-.9zM160.3 267h.6M161.2 267h2.4"/>
<path d="M163.9 267h.6M164.8 267h2.4M167.5 267h.6M168.4 267h2.4M171.1 267h.6M172 267h2.4M174.7 267h.6M175.6 267h2.4M178.3 267h.5M179.1 267h2.5M181.9 267h.5M182.7 267h2.5"/>
<path d="M185.5 267h.5M186.3 267h2.5M189 267h.6M189.9 267h2.4M192.6 267h.6M193.5 267h2.4M196.2 267h.6M197.1 267h2.4M199.8 267h.6M200.7 267h2.4M203.4 267h.6M204.3 267h2.4"/>
<path d="M207 267h.6M207.9 267h2.4M210.6 267h.6M211.5 267h2.4M214.2 267h.6M215.1 267h2.4M217.8 267h.6M218.6 267h2.5M221.4 267h.5M222.3 267h2.4M224.9 267h.6M225.8 267h1.2"/>
<path d="M227.9 260.3v.6M227.9 261.2v2.5M227.9 264v.6M227.9 264.9v1.2"/>
</g>
<g fill="none" stroke="#000" stroke-width=".71">
<path d="M10.1 9.9h400v277.1h-400zM70.1 6.5v3.4M140.1 6.5v3.4M207.2 5h5.8l-2.9 4.9zM210.1 0v9.9M280.1 6.5v3.4M350.1 6.5v3.4M6.7 74.2h3.4M410.1 74.2h3.5M.1 148.5h10M5.1 145.6l5 2.9-5 2.9zM410.1 148.5h10"/>
<path d="M410.1 148.5l5-2.9v5.8zM6.7 222.7h3.4M410.1 222.7h3.5M70.1 287v3.4M140.1 287v3.4M210.1 287v10M210.1 287l2.9 5h-5.8zM280.1 287v3.4M350.1 287v3.4"/>
</g>
<g fill="none" stroke="#000" stroke-width=".51">
<path d="M269.8 249.5h40.3M270.1 242h140v45h-140zM270.1 257h140M303.2 257v16M310.1 242v15M350.1 257v30M390.1 257v12M270.1 265h33.1M270.1 273h80M350.1 269h60M350.1 263h60M350.1 280.5h60"/>
<path d="M370.1 280.5v6.5M390.1 280.5v6.5"/>
</g>
<g fill="#000">
<path d="M138.3 48.4l.5 2.5h-1zM41.9 86.4l2.6 .5-2.6 .5zM50.7 86.9l2.5-.5v1zM70 84.9l2.5-.5v1zM246.5 84.4l2.5 .5-2.5 .5zM137.8 122.4h1l-.5 2.5zM148.5 136.1h1l-.5 2.5zM149 144.8l.5 2.5h-1zM158.3 183.7h1l-.5 2.5zM158.8 191.8l.5 2.5h-1zM42.1 226.9l2.5 .4-2.5 .5zM50.2 227.3l2.5-.4v.9z"/>
<path d="M225.4 233.1l2.5 .5-2.5 .5zM233.5 233.6l2.5-.5v1zM157.3 264.5h.9l-.5 2.5zM157.7 272.6l.5 2.5h-.9z"/>
</g>
<g font-size="7.9">
<text x="162.4" y="19">SOPORTE DE PEDALES SMT</text>
<text x="163.8" y="27.9">SLP-SMT-02-CPD02 ( 1 : 4 )</text>
<text x="192.5" y="36.9">1 unidad</text>
<text x="75" y="177.6">SLP-SMT-02-CPD02 (desplegada) ( 1 : 4 )</text>
</g>
<g font-size="4.2">
<text x="34" y="9.6">6</text>
<text x="104" y="9.6">5</text>
<text x="174" y="9.6">4</text>
<text x="244" y="9.6">3</text>
<text x="314" y="9.6">2</text>
<text x="384" y="9.6">1</text>
<text x="6.8" y="38.7">D</text>
<text x="410.6" y="38.7">D</text>
<text x="7" y="112.9">C</text>
<text x="410.8" y="112.9">C</text>
<text x="7" y="187.1">B</text>
<text x="410.8" y="187.1">B</text>
<text x="7" y="261.4">A</text>
<text x="410.8" y="261.4">A</text>
<text x="34" y="290.4">6</text>
<text x="104" y="290.4">5</text>
<text x="174" y="290.4">4</text>
<text x="244" y="290.4">3</text>
<text x="314" y="290.4">2</text>
<text x="384" y="290.4">1</text>
</g>
<g font-size="3.9">
<text x="156.5" y="83.4">716</text>
<text x="285.4" y="80.4">QTY</text>
<text x="304.5" y="80.4">PART NUMBER</text>
<text x="358.4" y="80.4">DESCRIPTION</text>
<text x="33" y="85.3">25</text>
<text x="287.6" y="85.7">1</text>
<text x="296.7" y="85.7">SLP-SMT-02-CPD02</text>
<text x="338" y="85.8">Chapa Sujeción Pedales, espesor 3 mm</text>
<text x="136.8" y="95.3" transform="rotate(-90 136.8 95.3)">306</text>
<text x="147.4" y="153.3" transform="rotate(-90 147.4 153.3)">25</text>
<text x="156.7" y="204.7" transform="rotate(-90 156.7 204.7)">22,39</text>
<text x="57.9" y="225.3">22,39</text>
<text x="214" y="231.5">22,39</text>
<text x="155.7" y="261.9" transform="rotate(-90 155.7 261.9)">22,39</text>
<text x="358.5" y="275">SLP-SMT-02-CPD02-MET01</text>
<text x="358.5" y="279.4">1867</text>
</g>
<g font-size="3.1">
<text x="312.7" y="246.8">Tolerancias para dimensiones lineales y angulares sin indicación individual</text>
<text x="312.7" y="250.4">de tolerancia, según ISO 2768-1:1989</text>
<text x="312.7" y="254">Zonas de rugosidad no especificada, Ra 3.2</text>
<text x="377.7" y="285.6">A3</text>
<text x="397" y="285.9">1 /1</text>
</g>
<g font-size="2.4">
<text x="271.2" y="244.4">MATERIAL:</text>
<text x="271.3" y="252">ACABADO SUPERFICIAL:</text>
<text x="271.4" y="247.9">Steel, Mild</text>
<text x="271.3" y="254.6">Negro Satinado Liso</text>
<text x="271.2" y="259.7">SCALE:</text>
<text x="350.6" y="260.8">DRAWN: Sergio Torremocha</text>
<text x="391.2" y="260.6">01/12/2015</text>
<text x="350.6" y="267">CHECKED: Antonio Garcia</text>
<text x="391.2" y="266.7">23/10/2014</text>
<text x="350.6" y="271.4">DWG NO:</text>
<text x="350.8" y="276.9">Id. Ref:</text>
<text x="350.8" y="282.8">REV</text>
<text x="371.2" y="282.9">SIZE</text>
<text x="390.9" y="282.9">SHEET</text>
</g>
</svg>
